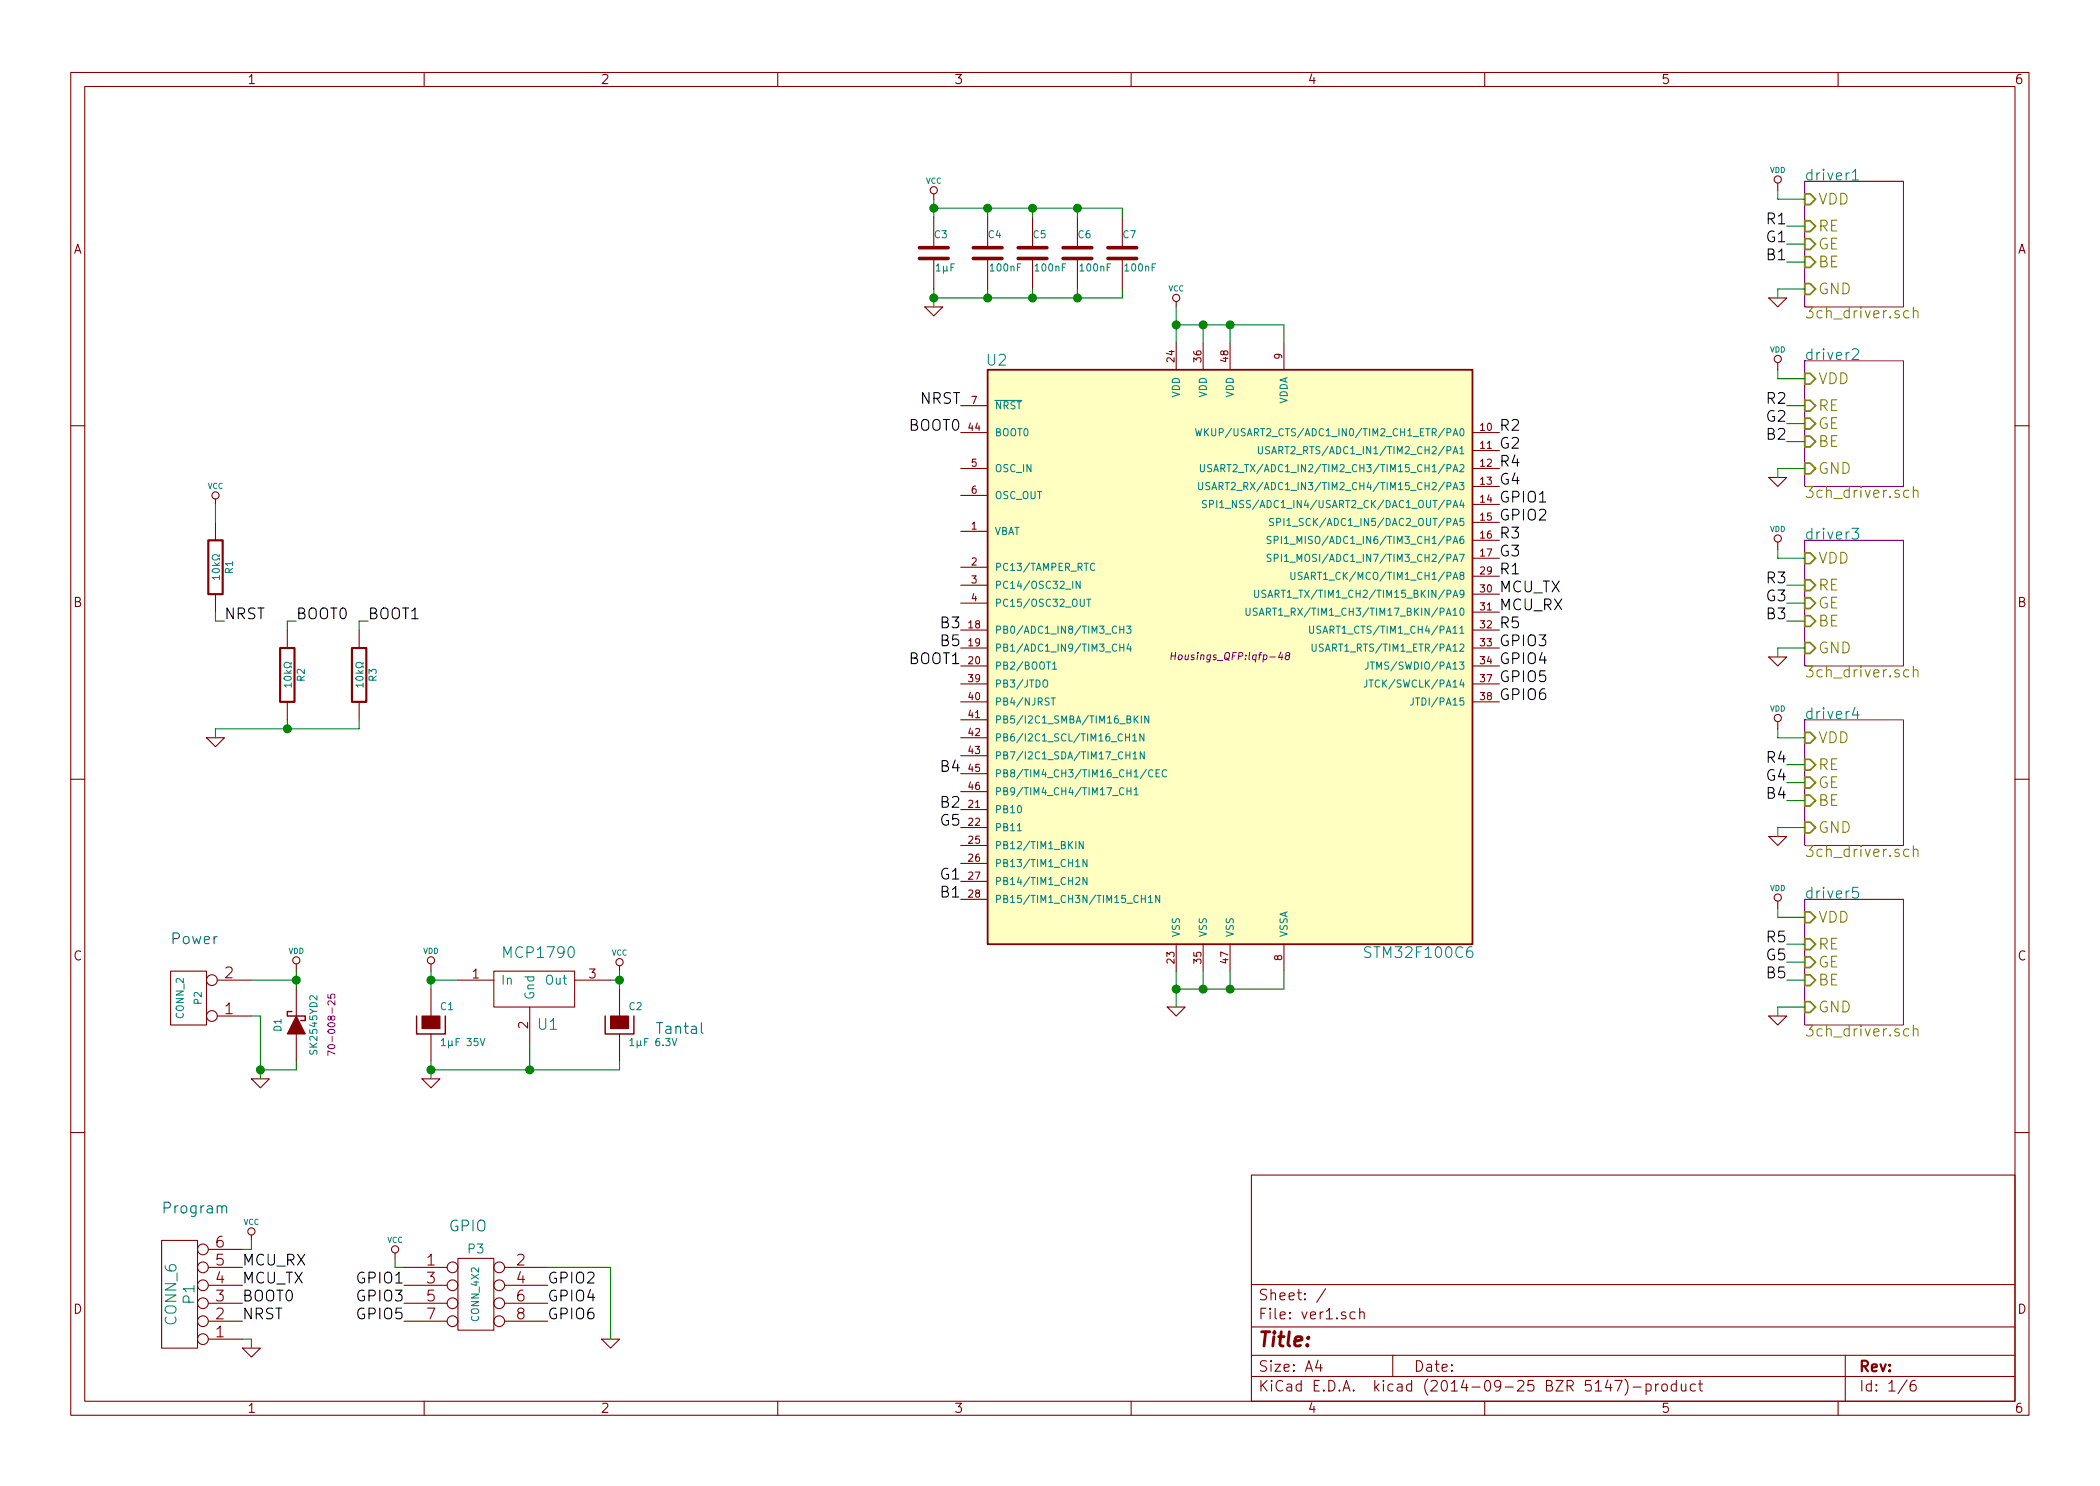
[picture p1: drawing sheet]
<svg xmlns="http://www.w3.org/2000/svg" width="297mm" height="210mm" viewBox="0 0 297 210" stroke-linecap="round" stroke-linejoin="round" font-family="sans-serif">
<g fill="none" stroke="#840000" stroke-width=".15">
<path d="M10 10.3h277v189.9h-277zM12 12.2h273v186.1h-273zM60 10.3v1.9M110 10.3v1.9M160 10.3v1.9M210 10.3v1.9M260 10.3v1.9M132.1 27.4v.8M132.1 30.7v4.3M132.1 36.6v4.3M139.7 30.7v4.3M139.7 36.6v4.3"/>
<path d="M146 30.7v4.3M146 36.6v4.3M152.4 30.7v4.3M152.4 36.6v4.3M158.7 30.7v4.3M158.7 36.6v4.3M251.5 25.9v1M130.8 43.4h2.5l-1.2 1.3zM135.9 57.4h3.8M166.4 42.7v.7M166.4 48.5v3.8M170.2 48.5v3.8"/>
<path d="M174 48.5v3.8M181.6 48.5v3.8M250.2 42.2h2.5l-1.2 1.2zM251.5 51.3v1M10 60.2h2M30.5 70.6v.8M30.5 73.9v2.5M135.9 75.2h3.8M135.9 66.3h3.8M135.9 70.1h3.8M135.9 61.2h3.8M208.3 66.3h3.8"/>
<path d="M208.3 61.2h3.8M208.3 63.7h3.8M208.3 68.8h3.8M208.3 71.4h3.8M208.3 73.9h3.8M208.3 76.4h3.8M208.3 79h3.8M250.2 67.6h2.5l-1.2 1.2zM251.5 76.7v1M285 60.2h2M30.5 84.1v2.5M40.6 89.1v2.6"/>
<path d="M40.6 99.3v2.5M50.8 89.1v2.6M50.8 99.3v2.5M135.9 80.3h3.8M135.9 82.8h3.8M135.9 85.3h3.8M135.9 94.2h3.8M135.9 99.3h3.8M135.9 89.1h3.8M135.9 91.7h3.8M135.9 96.8h3.8M208.3 94.2h3.8"/>
<path d="M208.3 84.1h3.8M208.3 99.3h3.8M208.3 86.6h3.8M208.3 89.1h3.8M208.3 91.7h3.8M208.3 96.8h3.8M208.3 81.5h3.8M250.2 93h2.5l-1.2 1.2zM10 110.3h2M29.2 104.4h2.5l-1.2 1.3zM135.9 114.5h3.8M135.9 101.8h3.8"/>
<path d="M135.9 117.1h3.8M135.9 104.4h3.8M135.9 106.9h3.8M135.9 119.6h3.8M135.9 109.5h3.8M135.9 112h3.8M250.2 118.4h2.5l-1.2 1.2zM251.5 102.1v1M285 110.3h2M24.1 137.4h5.1v7.6h-5.1zM30.7 138.7h4.9M41.9 136.4v1"/>
<path d="M41.9 139.9v3.9M61 136.4v1M61 139.9v3.9M64.8 138.7h5M69.8 137.4h11.5v5.1h-11.5zM81.3 138.7h5.1M87.6 136.6v.8M87.6 139.9v3.9M135.9 122.2h3.8M135.9 124.7h3.8M135.9 127.2h3.8M166.4 133.6v3.8"/>
<path d="M170.2 133.6v3.8M174 133.6v3.8M181.6 133.6v3.8M251.5 127.5v1M30.7 143.8h4.9M35.6 152.6h2.5l-1.3 1.3zM41.9 146.3v3.8M59.7 152.6h2.5l-1.2 1.3zM61 146.3v3.8M74.9 142.5v5.1M87.6 146.3v3.8M165.1 142.5h2.5l-1.2 1.3z"/>
<path d="M250.2 143.8h2.5l-1.2 1.2zM10 160.2h2M22.9 175.5h5v15.2h-5zM29.5 179.3h4.8M29.5 176.8h4.8M35.6 174.7v.8M55.9 177.3v.7M57.1 179.3h6.1M64.8 178h5v10.2h-5zM71.4 179.3h6.1M177 166.3h108v32h-108zM285 160.2h2"/>
<path d="M29.5 189.5h4.8M29.5 186.9h4.8M29.5 184.4h4.8M29.5 181.9h4.8M34.3 190.7h2.5l-1.2 1.3zM57.1 186.9h6.1M57.1 184.4h6.1M57.1 181.9h6.1M60 198.3v1.9M71.4 186.9h6.1M71.4 184.4h6.1M71.4 181.9h6.1"/>
<path d="M85.1 189.5h2.5l-1.2 1.2zM110 198.3v1.9M160 198.3v1.9M177 194.8h108M177 191.8h108M177 187.8h108M177 181.8h108M186.4 192.5l-.3 1h.9M186.8 193v1M187.5 182.3l-1.3 2M191.7 185.7l-.5-.1-.2 .3v.6l.2 .1 .5-.1M192.3 185.7a.38 .38 0 0 1 .7 .1v.8"/>
<path d="M192.3 185.1v1.5M197 191.8v3M210 198.3v1.9M227.4 195.2l-.3 1.1h.9M227.8 195.8v1M228.4 195.3h1l-.6 1.5M229.8 195.1a1.71 1.71 0 0 1 0 2.3M231 196.3h1.1M232.8 195.9a.48 .48 0 0 1 .7 .1l.1 .1-.1 .6a.48 .48 0 0 1-.7 0M232.8 195.8v1.5M234.2 195.8v1M234.6 195.8l-.3 .1-.1 .2"/>
<path d="M235.1 196a.41 .41 0 0 1 .7 .1v.4a.41 .41 0 0 1-.4 .3 .41 .41 0 0 1-.3-.3zM237.1 195.9l-.4-.1-.3 .3 .1 .6 .2 .1 .4-.1M237.1 195.3v1.5M237.8 195.8l.1 .9a.4 .4 0 0 0 .6 0M238.5 195.8v1M239.8 195.9l-.4-.1-.3 .3 .1 .6 .2 .1 .4-.1M240.3 195.8h.5M240.5 195.3v1.3l.2 .2h.1M260 198.3v1.9M261 191.8v6.5M269.7 195.2l-1.2 2M270.9 195.3a.59 .59 0 0 0-.7 .7l.1 .7 .2 .1h.3l.2-.1v-.5l-.1-.2-.4-.1-.3 .3"/>
<circle cx="132.1" cy="26.9" r=".51"/>
<circle cx="251.5" cy="25.4" r=".51"/>
<circle cx="166.4" cy="42.2" r=".51"/>
<circle cx="251.5" cy="50.8" r=".51"/>
<circle cx="30.5" cy="70.1" r=".51"/>
<circle cx="251.5" cy="76.2" r=".51"/>
<circle cx="251.5" cy="101.6" r=".51"/>
<circle cx="30" cy="138.7" r=".76"/>
<circle cx="41.9" cy="135.9" r=".51"/>
<circle cx="61" cy="135.9" r=".51"/>
<circle cx="87.6" cy="136.1" r=".51"/>
<circle cx="251.5" cy="127" r=".51"/>
<circle cx="30" cy="143.8" r=".76"/>
<circle cx="28.7" cy="176.8" r=".76"/>
<circle cx="28.7" cy="179.3" r=".76"/>
<circle cx="35.6" cy="174.2" r=".51"/>
<circle cx="55.9" cy="176.8" r=".51"/>
<circle cx="64" cy="179.3" r=".76"/>
<circle cx="70.6" cy="179.3" r=".76"/>
<circle cx="28.7" cy="184.4" r=".76"/>
<circle cx="28.7" cy="181.9" r=".76"/>
<circle cx="28.7" cy="189.5" r=".76"/>
<circle cx="28.7" cy="186.9" r=".76"/>
<circle cx="64" cy="181.9" r=".76"/>
<circle cx="64" cy="184.4" r=".76"/>
<circle cx="64" cy="186.9" r=".76"/>
<circle cx="70.6" cy="181.9" r=".76"/>
<circle cx="70.6" cy="184.4" r=".76"/>
<circle cx="70.6" cy="186.9" r=".76"/>
</g>
<path d="M139.7 52.3h68.6v81.3h-68.6z" fill="#ffffc2" stroke="#ffffc2" stroke-width=".25"/>
<path d="M139.7 52.3h68.6v81.3h-68.6z" fill="none" stroke="#840000" stroke-width=".25"/>
<g fill="none" stroke="#008484" stroke-width=".15">
<path d="M262 24.4l.5-.5v1.6M262 25.5h.9M140.7 56.7h3.8M262 49.5l.2-.2h.4l.2 .2 .1 .3-.1 .2-.8 .9h.9M31 78.5v.2h-.2a.42 .42 0 0 0-.6-.2 .42 .42 0 0 0 0 .7h.4l.2-.2h.2v.2M154.8 79.8a.4 .4 0 0 0-.5 0 .4 .4 0 0 0-.1 .5 .37 .37 0 0 0 .2 .4 .37 .37 0 0 0 .4-.1M169.1 60.6l.2 1.1 .2-.7 .2 .7 .3-1.1M169.5 68.3v.8l.2 .2 .3-.1 .1-.1v-.8M169.8 65.7v.8l.2 .2h.3l.1-.2v-.8M170.4 60.6v1.1M170.5 61.1l.4 .6M170.6 70.9l-.3-.1-.2 .2 .1 .2 .4 .2v.3l-.1 .1h-.4"/>
<path d="M170.9 60.6l-.5 .6M171.1 71.3h.5l.1-.2-.1-.2-.5-.1v1M171.1 68.3h-.4l-.1 .2v.2l.5 .2v.3l-.2 .1-.3-.1M171.4 65.8l-.4-.1-.2 .2 .1 .3 .4 .2v.2l-.1 .1h-.4M171.4 60.6v.9l.2 .2 .3-.1 .1-.1v-.9M171.4 69.3l.4-1 .3 1M171.5 69h.5M171.7 66.7l.3-1 .3 1M171.8 66.5h.5M172.1 70.8v1M172.4 68.8h.5l.1-.2-.1-.3h-.5v1M172.5 71.1l.3-.3v1"/>
<path d="M172.5 71.8h.6M172.7 68.8l.3 .5M172.7 66.3l.5-.1 .1-.1-.1-.3-.5-.1v1M172.9 66.3l.4 .4M178 63.2v.8l.2 .2h.3l.1-.2v-.8M179.6 63.2h-.4l-.2 .2 .1 .2 .5 .2v.3l-.2 .1h-.4M179.8 75.9h-.4l-.2 .2 .1 .2 .5 .2v.3l-.2 .1h-.4M179.8 78.5l-.4-.1-.2 .2 .1 .3 .5 .2v.2l-.2 .1h-.4M179.9 64.2l.3-1 .3 1M180.1 73.4l-.3-.1-.2 .3 .1 .2 .4 .2v.3l-.1 .1-.4-.1M180.2 76.4h.5l.1-.2-.1-.3h-.5v1M180.2 79l.5-.1 .1-.1-.1-.3-.5-.1v1"/>
<path d="M180.6 73.9l.5-.1 .1-.1-.1-.3-.5-.1v1.1M181.3 75.9v1M181.3 78.4v1M181.7 76.2l.3-.3v1M181.7 78.7l.3-.3v1M181.7 76.9h.5M181.7 79.4h.5M262 74.7h.9l-.5 .6a.44 .44 0 0 1 .5 .3v.4l-.2 .2-.5 .1-.2-.2M31 81.7h-1l.3 .3M31 81.4v.6M41.2 96.9h-1l.3 .3M41.2 93.7v.2h-.2a.42 .42 0 0 0-.6-.1 .42 .42 0 0 0-.1 .6l.4 .1 .3-.2h.2v.2"/>
<path d="M41.2 96.7v.5M51.4 96.9h-1.1l.3 .3M51.4 93.7v.2h-.2a.42 .42 0 0 0-.7-.1 .42 .42 0 0 0 0 .6l.4 .1 .3-.2h.2v.2M51.4 96.7v.5M147.7 96.3h.4a.67 .67 0 0 1-.1 .9h-.3a.78 .78 0 0 1 0-.9zM148.7 98.7h.6M148.9 94l.3-.3v1M148.9 94.7h.6M149 98.7v1.1M152.8 82.2v1.1l-.6-1.1v1.1M153.7 84.8h.6M154 84.8v1"/>
<path d="M158.4 88.6v1M158.4 91.1v1M158.4 89.1h.6M158.4 91.6h.6M159 88.6v1M159 91.1v1M159.4 88.6h.6l-.4 .4 .3 .1v.4l-.1 .1-.4-.1M159.6 91.1l-.2 .7h.6M159.9 91.5v.6M176.3 86v.9l.1 .2 .3-.1 .1-.1v-.9M177.5 83.5v.8l.1 .2h.4v-.2v-.8M177.8 86.1l-.4-.1-.1 .3v.2l.5 .2v.3l-.2 .1-.3-.1"/>
<path d="M178.1 87.1l.4-1.1 .3 1.1M178.2 86.8h.5M179 83.6l-.3-.1-.2 .2 .1 .2 .4 .2v.3l-.1 .1h-.4M179.3 84.5l.4-1 .3 1M179.5 84.2h.4M182.6 81v.8l.2 .2 .3-.1 .1-.1v-.8M184.2 81h-.4l-.2 .2 .1 .2 .4 .2v.3l-.1 .1-.4-.1M185.2 88.6v.8l.2 .2h.3l.1-.2v-.8M185.6 91.1v.8l.2 .2h.3l.1-.2v-.8M186.8 88.6h-.4l-.1 .2v.2l.5 .2v.3l-.2 .1h-.3M193.3 96.2v.7l-.1 .3h-.3M193.5 93.7v.7l-.2 .2-.2 .1"/>
<path d="M193.8 93.7h.6M199.9 98.7v.8l-.2 .2-.2 .1M143.9 117.5h.6M153.2 119.1v1l-.5-1v1M159 111.6a.4 .4 0 0 0-.5-.1 .4 .4 0 0 0-.2 .5 .37 .37 0 0 0 .2 .4 .37 .37 0 0 0 .5 0M159.2 104.3h.6M159.4 111.4v1.1M159.4 111.9h.6M159.8 103.8v1M160 111.4v1.1M160.2 104.1l.3-.3v1M160.2 104.8h.6"/>
<path d="M160.3 106.7l.3-.3v1M160.3 107.4h.5M160.4 111.8l.3-.4v1.1M160.4 112.5h.6M160.6 101.7l.4 .6M161 101.3l-.6 .6M161.4 101.3v1M161.8 103.8v1l-.6-1v1M161.8 106.4v1l-.5-1v1M162.5 101.3v1l-.6-1v1M163.1 109a.4 .4 0 0 0-.5 0 .4 .4 0 0 0-.1 .5 .37 .37 0 0 0 .1 .4 .37 .37 0 0 0 .5-.1M163.5 109.4h.4"/>
<path d="M164 108.9h-.5v1h.5M165 109a.4 .4 0 0 0-.5 0 .4 .4 0 0 0-.1 .5 .37 .37 0 0 0 .2 .4 .37 .37 0 0 0 .4-.1M262.4 100.1l-.4 1.1h1M262.7 100.7v1M153.7 121.6v1l-.5-1v1M153.7 124.1v1.1l-.5-1.1v1.1M161.4 127.2h.6M162 126.7v1M162.5 127l.2-.3v1M162.5 127.7h.5M164 126.7v1l-.5-1v1M262.8 125.5h-.7l-.1 .8 .2-.2 .5 .1 .2 .2v.4l-.3 .3h-.4l-.2-.2"/>
<path d="M67.9 146.9l.3 1 .4-1M89.1 147.2l.3-.3v1M89.1 147.9h.6M95.1 146.9l.3 1 .3-1"/>
</g>
<path d="M255.3 25.6h13.9v17.8h-13.9zM255.3 51h13.9v17.8h-13.9zM255.3 76.4h13.9v17.8h-13.9zM165.7 92.8h.5M165.7 92.3l-.1 1M181.2 92.3l-.4 .7h.7M181.4 92.7l-.1 .6M182 92.8l-.1-.3 .2-.2 .3 .1-.1 .3a.38 .38 0 0 0-.4 .2 .38 .38 0 0 0 0 .4l.4-.1 .1-.3-.2-.1M255.3 101.8h13.9v17.8h-13.9zM255.3 127.2h13.9v17.8h-13.9zM46.4 140.7v.5h.5l-.1-.1v-.3l.4-.1 .2 .2-.1 .3M47.4 149.1l-1-.4v.6" fill="none" stroke="#840084" stroke-width=".15"/>
<g fill="none" stroke="#848400" stroke-width=".15">
<path d="M270 44a.48 .48 0 0 0-.7 .1v.6a.48 .48 0 0 0 .7 .2M270.6 44.1a.38 .38 0 0 1 .7 .1v.8M270.6 43.5v1.5M270 69.4a.48 .48 0 0 0-.7 .1v.6a.48 .48 0 0 0 .7 .2M270.6 69.5a.38 .38 0 0 1 .7 .1v.8M270.6 68.9v1.5M270 94.8a.48 .48 0 0 0-.7 .1v.6a.48 .48 0 0 0 .7 .2M270.6 94.9a.38 .38 0 0 1 .7 .1v.8M270.6 94.3v1.5M270.6 119.7v1.5M270 120.2a.48 .48 0 0 0-.7 .1v.6a.48 .48 0 0 0 .7 .2M270.6 120.3a.38 .38 0 0 1 .7 .1v.8"/>
<path d="M270 145.6a.48 .48 0 0 0-.7 .1v.6a.48 .48 0 0 0 .7 .2M270.6 145.7a.38 .38 0 0 1 .7 .1v.8M270.6 145.1v1.5"/>
</g>
<g fill="none" stroke="#848400" stroke-width=".25">
<path d="M255.3 31.2h.7l.8 .8-.8 .8h-.7zM255.3 27.4h.7l.8 .8-.8 .8h-.7zM255.3 33.8h.7l.8 .7-.8 .8h-.7zM255.3 36.3h.7l.8 .8-.8 .7h-.7zM255.3 40.1h.7l.8 .8-.8 .8h-.7zM255.3 56.6h.7l.8 .8-.8 .8h-.7zM255.3 52.8h.7l.8 .8-.8 .8h-.7zM255.3 59.2h.7l.8 .7-.8 .8h-.7zM255.3 61.7h.7l.8 .8-.8 .7h-.7zM255.3 65.5h.7l.8 .8-.8 .8h-.7zM255.3 78.2h.7l.8 .8-.8 .8h-.7zM255.3 82h.7l.8 .8-.8 .8h-.7z"/>
<path d="M255.3 84.6h.7l.8 .7-.8 .8h-.7zM255.3 87.1h.7l.8 .8-.8 .7h-.7zM255.3 90.9h.7l.8 .8-.8 .8h-.7zM255.3 107.4h.7l.8 .8-.8 .8h-.7zM255.3 103.6h.7l.8 .8-.8 .8h-.7zM255.3 110h.7l.8 .7-.8 .8h-.7zM255.3 112.5h.7l.8 .8-.8 .7h-.7zM255.3 116.3h.7l.8 .8-.8 .8h-.7zM255.3 132.8h.7l.8 .8-.8 .8h-.7zM255.3 129h.7l.8 .8-.8 .8h-.7zM255.3 135.4h.7l.8 .7-.8 .8h-.7zM255.3 137.9h.7l.8 .8-.8 .7h-.7z"/>
<path d="M255.3 141.7h.7l.8 .8-.8 .8h-.7z"/>
</g>
<g fill="none" stroke="#008400" stroke-width=".15">
<path d="M132.1 28.2v2.5M132.1 29.5h26.6v1.2M139.7 29.5v1.2M146 29.5v1.2M152.4 29.5v1.2M251.5 26.9v1.3h3.8M252.7 32h2.6M252.7 34.5h2.6M252.7 37.1h2.6M132.1 40.9v2.5M139.7 40.9v1.3M146 40.9v1.3"/>
<path d="M152.4 40.9v1.3M158.7 40.9v1.3h-26.6M166.4 43.4v5.1M166.4 46h15.2v2.5M170.2 46v2.5M174 46v2.5M251.5 52.3v1.3h3.8M252.7 57.4h2.6M252.7 59.9h2.6M255.3 40.9h-3.8v1.3M30.5 71.4v2.5M251.5 77.7v1.3h3.8"/>
<path d="M252.7 62.5h2.6M255.3 66.3h-3.8v1.3M30.5 86.6v1.3h1.2M41.9 87.9h-1.3v1.2M52.1 87.9h-1.3v1.2M252.7 82.8h2.6M252.7 85.3h2.6M252.7 87.9h2.6M255.3 91.7h-3.8v1.3M40.6 101.8v1.3M50.8 101.8v1.3h-20.3v1.3M251.5 103.1v1.3h3.8"/>
<path d="M252.7 108.2h2.6M252.7 110.7h2.6M252.7 113.3h2.6M255.3 117.1h-3.8v1.3M35.6 138.7h6.3M41.9 137.4v2.5M61 138.7h3.8M61 137.4v2.5M86.4 138.7h1.2M87.6 137.4v2.5M166.4 137.4v5.1M170.2 137.4v2.5"/>
<path d="M174 137.4v2.5M181.6 137.4v2.5h-15.2M251.5 128.5v1.3h3.8M252.7 133.6h2.6M252.7 136.1h2.6M252.7 138.7h2.6M35.6 143.8h1.2v8.8M41.9 150.1v1.3h-5.1M61 150.1v2.5M74.9 147.6v3.8M87.6 150.1v1.3h-26.6M255.3 142.5h-3.8v1.3"/>
<path d="M35.6 175.5v1.3M55.9 178v1.3M77.5 179.3h8.9v10.2M34.3 189.5h1.3v1.2"/>
</g>
<g fill="#008400" stroke="#008400" stroke-width=".25">
<circle cx="166.4" cy="139.9" r=".51"/>
<circle cx="174" cy="139.9" r=".51"/>
<circle cx="170.2" cy="139.9" r=".51"/>
<circle cx="166.4" cy="46" r=".51"/>
<circle cx="170.2" cy="46" r=".51"/>
<circle cx="174" cy="46" r=".51"/>
<circle cx="40.6" cy="103.1" r=".51"/>
<circle cx="152.4" cy="29.5" r=".51"/>
<circle cx="146.1" cy="29.5" r=".51"/>
<circle cx="139.7" cy="29.5" r=".51"/>
<circle cx="132.1" cy="29.5" r=".51"/>
<circle cx="132.1" cy="42.2" r=".51"/>
<circle cx="152.4" cy="42.2" r=".51"/>
<circle cx="146.1" cy="42.2" r=".51"/>
<circle cx="139.7" cy="42.2" r=".51"/>
<circle cx="61" cy="138.7" r=".51"/>
<circle cx="87.6" cy="138.7" r=".51"/>
<circle cx="61" cy="151.4" r=".51"/>
<circle cx="74.9" cy="151.4" r=".51"/>
<circle cx="36.8" cy="151.4" r=".51"/>
<circle cx="41.9" cy="138.7" r=".51"/>
</g>
<path d="M29.5 76.4h2v7.7h-2zM39.6 91.7h2.1v7.6h-2.1zM49.8 91.7h2v7.6h-2z" fill="none" stroke="#840000" stroke-width=".3"/>
<path d="M130 36.6h4.1M130 35h4.1M137.7 36.6h4M137.7 35h4M144 36.6h4.1M144 35h4.1M150.4 36.6h4M150.4 35h4M156.7 36.6h4.1M156.7 35h4.1" fill="none" stroke="#840000" stroke-width=".51"/>
<path d="M99.2 144.7v1.3l.2 .2M31.4 170.8a.35 .35 0 0 1 .3-.2 .35 .35 0 0 1 .4 .2v.8" fill="none" stroke="#0000c2" stroke-width=".15"/>
<g fill="#840000" stroke="#840000" stroke-width=".15">
<path d="M41.9 143.8l1.3 2.5h-2.6z"/>
<path d="M59.7 143.8h2.5v1.7h-2.5z"/>
<path d="M86.4 143.8h2.5v1.7h-2.5z"/>
</g>
<path d="M41.3 143.1h-.7v.7h2.6v.6h-.7M58.9 143.8v2.5h4.1v-2.5M85.6 143.8v2.5h4.1v-2.5" fill="none" stroke="#840000" stroke-width=".2"/>
<text font-size="2.8" fill="#840000" x="178" y="190.5">Title:</text>
<g font-size="2.1" fill="#008484">
<text x="255.3" y="25.5">driver1</text>
<text x="139.6" y="51.7">U2</text>
<text x="255.3" y="50.9">driver2</text>
<text x="255.3" y="76.3">driver3</text>
<text x="255.3" y="101.7">driver4</text>
<text x="255.3" y="127.1">driver5</text>
<text x="71.5" y="135.6">MCP1790</text>
<text x="193.5" y="135.6">STM32F100C6</text>
<text x="76.1" y="145.7">U1</text>
<text x="27.5" y="184.4" transform="rotate(-90 27.5 184.4)">P1</text>
<text x="25" y="187.4" transform="rotate(-90 25 187.4)">CONN_6</text>
</g>
<g font-size="2.1" fill="#848400">
<text x="257.2" y="29">VDD</text>
<text x="257.2" y="32.8">RE</text>
<text x="257.2" y="35.3">GE</text>
<text x="257.2" y="37.8">BE</text>
<text x="257.2" y="41.7">GND</text>
<text x="255.3" y="45.1">3ch_driver.sch</text>
<text x="257.2" y="58.2">RE</text>
<text x="257.2" y="54.4">VDD</text>
<text x="257.2" y="60.7">GE</text>
<text x="257.2" y="63.2">BE</text>
<text x="255.3" y="70.5">3ch_driver.sch</text>
<text x="257.2" y="67.1">GND</text>
<text x="257.2" y="83.6">RE</text>
<text x="257.2" y="79.8">VDD</text>
<text x="257.2" y="86.1">GE</text>
<text x="257.2" y="88.6">BE</text>
<text x="255.3" y="95.9">3ch_driver.sch</text>
<text x="257.2" y="92.5">GND</text>
<text x="257.2" y="105.2">VDD</text>
<text x="257.2" y="109">RE</text>
<text x="257.2" y="111.5">GE</text>
<text x="257.2" y="114">BE</text>
<text x="257.2" y="117.9">GND</text>
<text x="255.3" y="121.3">3ch_driver.sch</text>
<text x="257.2" y="130.6">VDD</text>
<text x="257.2" y="134.4">RE</text>
<text x="257.2" y="136.9">GE</text>
<text x="257.2" y="139.4">BE</text>
<text x="257.2" y="143.3">GND</text>
<text x="255.3" y="146.7">3ch_driver.sch</text>
</g>
<g font-size="2.1">
<text x="249.9" y="34.3">G1</text>
<text x="250" y="31.7">R1</text>
<text x="250" y="36.8">B1</text>
<text x="130.1" y="57.1">NRST</text>
<text x="249.9" y="59.7">G2</text>
<text x="250" y="57.1">R2</text>
<text x="128.6" y="61">BOOT0</text>
<text x="212.1" y="61">R2</text>
<text x="212.1" y="63.5">G2</text>
<text x="250" y="62.2">B2</text>
<text x="212.1" y="66">R4</text>
<text x="212.1" y="68.6">G4</text>
<text x="212.1" y="71.1">GPIO1</text>
<text x="212.1" y="76.2">R3</text>
<text x="212.1" y="73.7">GPIO2</text>
<text x="212.1" y="81.3">R1</text>
<text x="212.1" y="78.7">G3</text>
<text x="212.1" y="83.8">MCU_TX</text>
<text x="250" y="82.5">R3</text>
<text x="31.7" y="87.6">NRST</text>
<text x="41.9" y="87.6">BOOT0</text>
<text x="52.1" y="87.6">BOOT1</text>
<text x="133.2" y="88.9">B3</text>
<text x="212.1" y="88.9">R5</text>
<text x="212.1" y="86.4">MCU_RX</text>
<text x="249.9" y="85.1">G3</text>
<text x="250" y="87.6">B3</text>
<text x="128.6" y="94">BOOT1</text>
<text x="133.2" y="91.4">B5</text>
<text x="212.1" y="91.4">GPIO3</text>
<text x="212.1" y="94">GPIO4</text>
<text x="212.1" y="96.5">GPIO5</text>
<text x="212.1" y="99.1">GPIO6</text>
<text x="250" y="107.9">R4</text>
<text x="133.2" y="109.2">B4</text>
<text x="249.9" y="110.5">G4</text>
<text x="250" y="113">B4</text>
<text x="133.1" y="116.8">G5</text>
<text x="133.2" y="114.3">B2</text>
<text x="133.1" y="124.5">G1</text>
<text x="133.2" y="127">B1</text>
<text x="249.9" y="135.9">G5</text>
<text x="250" y="133.3">R5</text>
<text x="250" y="138.4">B5</text>
<text x="34.3" y="184.1">BOOT0</text>
<text x="34.3" y="181.6">MCU_TX</text>
<text x="50.7" y="184.1">GPIO3</text>
<text x="77.5" y="184.1">GPIO4</text>
<text x="77.5" y="181.6">GPIO2</text>
<text x="34.3" y="186.7">NRST</text>
<text x="50.7" y="186.7">GPIO5</text>
<text x="77.5" y="186.7">GPIO6</text>
</g>
<g font-size="2.1" fill="#0000c2">
<text x="24.1" y="133.6">Power</text>
<text x="92.7" y="146.3">Tantal</text>
<text x="22.9" y="171.7">Program</text>
<text x="63.5" y="174.2">GPIO</text>
</g>
<g font-size="2.1" fill="#840000">
<text x="31.8" y="143.5">1</text>
<text x="31.8" y="138.4">2</text>
<text x="30.5" y="179.1">5</text>
<text x="30.5" y="176.5">6</text>
<text x="60.4" y="179.1">1</text>
<text x="73.1" y="179.1">2</text>
<text x="30.5" y="184.1">3</text>
<text x="30.5" y="181.6">4</text>
<text x="60.4" y="181.6">3</text>
<text x="60.4" y="184.1">5</text>
<text x="73.1" y="181.6">4</text>
<text x="73.1" y="184.1">6</text>
<text x="178" y="184">Sheet: /</text>
<text x="30.5" y="189.2">1</text>
<text x="30.5" y="186.7">2</text>
<text x="60.4" y="186.7">7</text>
<text x="73.1" y="186.7">8</text>
<text x="178" y="186.7">File: ver1.sch</text>
<text x="178" y="196.9">KiCad E.D.A. kicad (2014-09-25 BZR 5147)-product</text>
<text x="178" y="194.1">Size: A4</text>
<text x="200" y="194.1">Date:</text>
<text x="263" y="194.1">Rev:</text>
<text x="263" y="196.9">Id: 1/6</text>
</g>
<g font-size="2.1" fill="#008400">
<text x="34.3" y="179.1">MCU_RX</text>
<text x="50.7" y="181.6">GPIO1</text>
</g>
<g font-size="1.8" fill="#840000">
<text x="35" y="11.9">1</text>
<text x="85" y="11.9">2</text>
<text x="135" y="11.9">3</text>
<text x="185" y="11.9">4</text>
<text x="235" y="11.9">5</text>
<text x="285" y="11.9">6</text>
<text x="10.4" y="35.9">A</text>
<text x="285.4" y="35.9">A</text>
<text x="10.4" y="85.9">B</text>
<text x="285.4" y="85.9">B</text>
<text x="10.4" y="135.9">C</text>
<text x="285.4" y="135.9">C</text>
<text x="66.8" y="138.4">1</text>
<text x="83.3" y="138.4">3</text>
<text x="74.7" y="145.5" transform="rotate(-90 74.7 145.5)">2</text>
<text x="10.4" y="185.9">D</text>
<text x="285.4" y="185.9">D</text>
<text x="35" y="199.9">1</text>
<text x="85" y="199.9">2</text>
<text x="135" y="199.9">3</text>
<text x="185" y="199.9">4</text>
<text x="235" y="199.9">5</text>
<text x="285" y="199.9">6</text>
</g>
<g font-size="1.8" fill="#008484">
<text x="70.9" y="139.3">In</text>
<text x="75.6" y="141.5" transform="rotate(-90 75.6 141.5)">Gnd</text>
<text x="77.2" y="139.3">Out</text>
<text x="66.2" y="177.3">P3</text>
</g>
<g font-size="1.4" fill="#008484">
<text x="132.2" y="33.7">C3</text>
<text x="139.8" y="33.7">C4</text>
<text x="146.2" y="33.7">C5</text>
<text x="152.5" y="33.7">C6</text>
<text x="158.9" y="33.7">C7</text>
<text x="132.4" y="38.4">1µF</text>
<text x="140.2" y="38.4">100nF</text>
<text x="146.5" y="38.4">100nF</text>
<text x="152.9" y="38.4">100nF</text>
<text x="159.2" y="38.4">100nF</text>
<text x="140.7" y="57.9">NRST</text>
<text x="166.9" y="56.3" transform="rotate(-90 166.9 56.3)">VDD</text>
<text x="170.7" y="56.3" transform="rotate(-90 170.7 56.3)">VDD</text>
<text x="174.5" y="56.3" transform="rotate(-90 174.5 56.3)">VDD</text>
<text x="182.1" y="57.3" transform="rotate(-90 182.1 57.3)">VDDA</text>
<text x="140.7" y="61.7">BOOT0</text>
<text x="172" y="61.7">WKUP/USART2_CTS/ADC1_IN0/TIM2_CH1_ETR/PA0</text>
<text x="180.4" y="64.3">USART2_RTS/ADC1_IN1/TIM2_CH2/PA1</text>
<text x="140.7" y="66.8">OSC_IN</text>
<text x="140.7" y="70.6">OSC_OUT</text>
<text x="173.2" y="69.3">USART2_RX/ADC1_IN3/TIM2_CH4/TIM15_CH2/PA3</text>
<text x="173.2" y="71.9">SPI1_NSS/ADC1_IN4/USART2_CK/DAC1_OUT/PA4</text>
<text x="173.4" y="66.8">USART2_TX/ADC1_IN2/TIM2_CH3/TIM15_CH1/PA2</text>
<text x="140.7" y="75.7">VBAT</text>
<text x="182" y="74.4">SPI1_SCK/ADC1_IN5/DAC2_OUT/PA5</text>
<text x="182.2" y="77">SPI1_MISO/ADC1_IN6/TIM3_CH1/PA6</text>
<text x="31.1" y="81.4" transform="rotate(-90 31.1 81.4)">10k</text>
<text x="32.9" y="81.1" transform="rotate(-90 32.9 81.1)">R1</text>
<text x="140.7" y="80.8">PC13/TAMPER_RTC</text>
<text x="140.7" y="83.3">PC14/OSC32_IN</text>
<text x="182.2" y="79.5">SPI1_MOSI/ADC1_IN7/TIM3_CH2/PA7</text>
<text x="184.7" y="82">USART1_CK/MCO/TIM1_CH1/PA8</text>
<text x="140.7" y="85.8">PC15/OSC32_OUT</text>
<text x="140.7" y="89.7">PB0/ADC1_IN8/TIM3_CH3</text>
<text x="179" y="87.1">USART1_RX/TIM1_CH3/TIM17_BKIN/PA10</text>
<text x="180" y="84.6">USART1_TX/TIM1_CH2/TIM15_BKIN/PA9</text>
<text x="186.8" y="89.7">USART1_CTS/TIM1_CH4/PA11</text>
<text x="140.7" y="94.7">PB2/BOOT1</text>
<text x="140.7" y="92.2">PB1/ADC1_IN9/TIM3_CH4</text>
<text x="186.8" y="92.2">USART1_RTS/TIM1_ETR/PA12</text>
<text x="194.4" y="94.7">JTMS/SWDIO/PA13</text>
<text x="41.2" y="96.6" transform="rotate(-90 41.2 96.6)">10k</text>
<text x="43.1" y="96.4" transform="rotate(-90 43.1 96.4)">R2</text>
<text x="51.4" y="96.6" transform="rotate(-90 51.4 96.6)">10k</text>
<text x="53.3" y="96.4" transform="rotate(-90 53.3 96.4)">R3</text>
<text x="140.7" y="99.8">PB4/NJRST</text>
<text x="140.7" y="97.3">PB3/JTDO</text>
<text x="194.1" y="97.3">JTCK/SWCLK/PA14</text>
<text x="200.3" y="99.8">JTDI/PA15</text>
<text x="140.7" y="102.4">PB5/I2C1_SMBA/TIM16_BKIN</text>
<text x="140.7" y="104.9">PB6/I2C1_SCL/TIM16_CH1N</text>
<text x="140.7" y="107.4">PB7/I2C1_SDA/TIM17_CH1N</text>
<text x="140.7" y="110">PB8/TIM4_CH3/TIM16_CH1/CEC</text>
<text x="140.7" y="112.5">PB9/TIM4_CH4/TIM17_CH1</text>
<text x="140.7" y="115.1">PB10</text>
<text x="140.7" y="117.6">PB11</text>
<text x="140.7" y="120.1">PB12/TIM1_BKIN</text>
<text x="140.7" y="122.7">PB13/TIM1_CH1N</text>
<text x="140.7" y="125.2">PB14/TIM1_CH2N</text>
<text x="140.7" y="127.8">PB15/TIM1_CH3N/TIM15_CH1N</text>
<text x="166.9" y="132.6" transform="rotate(-90 166.9 132.6)">VSS</text>
<text x="170.7" y="132.6" transform="rotate(-90 170.7 132.6)">VSS</text>
<text x="174.5" y="132.6" transform="rotate(-90 174.5 132.6)">VSS</text>
<text x="182.1" y="132.6" transform="rotate(-90 182.1 132.6)">VSSA</text>
<text x="28.5" y="142.1" transform="rotate(-90 28.5 142.1)">P2</text>
<text x="62.3" y="142.9">C1</text>
<text x="89" y="142.9">C2</text>
<text x="26" y="144.1" transform="rotate(-90 26 144.1)">CONN_2</text>
<text x="39.8" y="145.9" transform="rotate(-90 39.8 145.9)">D1</text>
<text x="44.9" y="149" transform="rotate(-90 44.9 149)">SK2545YD2</text>
<text x="62.7" y="148">1µF 35V</text>
<text x="89.5" y="148">1µF 6.3V</text>
<text x="67.7" y="186.9" transform="rotate(-90 67.7 186.9)">CONN_4X2</text>
</g>
<g font-size="1.4" fill="#840000">
<text x="166.1" y="51.2" transform="rotate(-90 166.1 51.2)">24</text>
<text x="169.9" y="51.2" transform="rotate(-90 169.9 51.2)">36</text>
<text x="173.7" y="51.2" transform="rotate(-90 173.7 51.2)">48</text>
<text x="181.4" y="50.8" transform="rotate(-90 181.4 50.8)">9</text>
<text x="137.4" y="57.1">7</text>
<text x="137" y="61">44</text>
<text x="209.4" y="61">10</text>
<text x="209.4" y="63.5">11</text>
<text x="137.4" y="66">5</text>
<text x="137.4" y="69.8">6</text>
<text x="209.4" y="66">12</text>
<text x="209.4" y="68.6">13</text>
<text x="209.4" y="71.1">14</text>
<text x="137.4" y="74.9">1</text>
<text x="209.4" y="73.7">15</text>
<text x="209.4" y="76.2">16</text>
<text x="137.4" y="80">2</text>
<text x="137.4" y="82.5">3</text>
<text x="209.4" y="83.8">30</text>
<text x="209.4" y="78.7">17</text>
<text x="209.4" y="81.3">29</text>
<text x="137" y="88.9">18</text>
<text x="137.4" y="85.1">4</text>
<text x="209.4" y="86.4">31</text>
<text x="209.4" y="88.9">32</text>
<text x="137" y="94">20</text>
<text x="137" y="91.4">19</text>
<text x="209.4" y="91.4">33</text>
<text x="209.4" y="94">34</text>
<text x="137" y="99.1">40</text>
<text x="137" y="101.6">41</text>
<text x="137" y="96.5">39</text>
<text x="209.4" y="96.5">37</text>
<text x="209.4" y="99.1">38</text>
<text x="137" y="104.1">42</text>
<text x="137" y="106.7">43</text>
<text x="137" y="109.2">45</text>
<text x="137" y="111.8">46</text>
<text x="137" y="114.3">21</text>
<text x="137" y="116.8">22</text>
<text x="137" y="119.4">25</text>
<text x="137" y="121.9">26</text>
<text x="137" y="124.5">27</text>
<text x="137" y="127">28</text>
<text x="166.1" y="136.3" transform="rotate(-90 166.1 136.3)">23</text>
<text x="169.9" y="136.3" transform="rotate(-90 169.9 136.3)">35</text>
<text x="173.7" y="136.3" transform="rotate(-90 173.7 136.3)">47</text>
<text x="181.4" y="135.9" transform="rotate(-90 181.4 135.9)">8</text>
</g>
<g font-size="1.4" fill="#840084">
<text x="166.4" y="93.4">Housings_QFP:lqfp-48</text>
<text x="47.4" y="148.2" transform="rotate(-90 47.4 148.2)">70-008-25</text>
</g>
<g font-size="1.1" fill="#008484">
<text x="131" y="26">VCC</text>
<text x="250.3" y="24.5">VDD</text>
<text x="165.3" y="41.2">VCC</text>
<text x="250.3" y="49.9">VDD</text>
<text x="29.4" y="69.2">VCC</text>
<text x="250.3" y="75.3">VDD</text>
<text x="250.3" y="100.7">VDD</text>
<text x="250.3" y="126.1">VDD</text>
<text x="40.8" y="134.9">VDD</text>
<text x="59.8" y="134.9">VDD</text>
<text x="86.5" y="135.2">VCC</text>
<text x="34.4" y="173.3">VCC</text>
<text x="54.8" y="175.8">VCC</text>
</g>
</svg>
